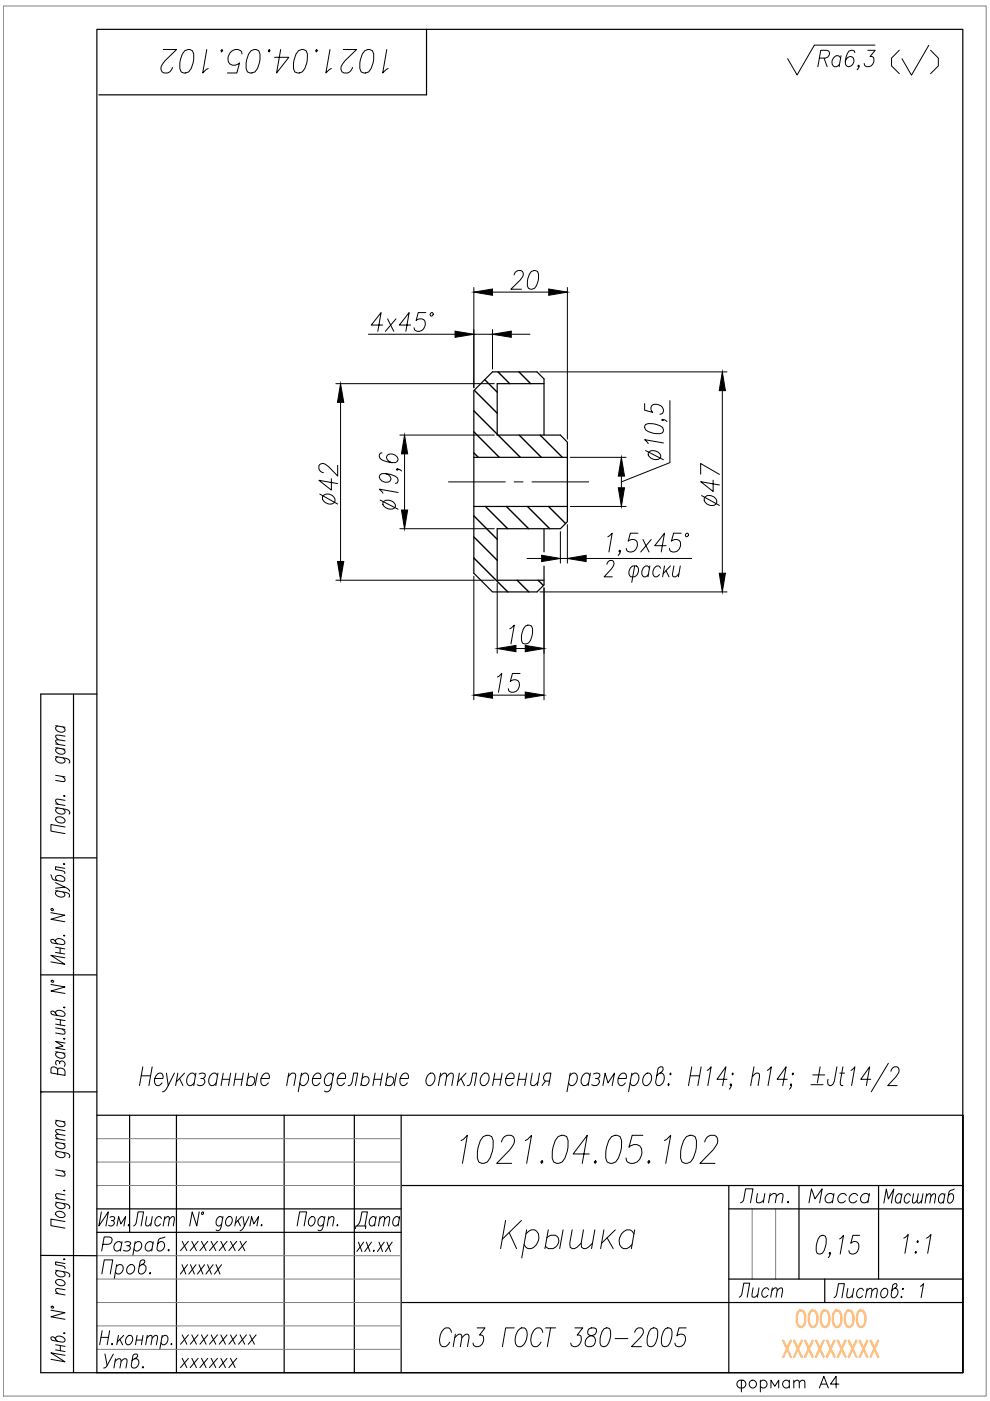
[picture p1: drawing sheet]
<svg xmlns="http://www.w3.org/2000/svg" width="210mm" height="297mm" viewBox="0 0 210 297" stroke-linecap="round" stroke-linejoin="round" font-family="sans-serif">
<!-- layer: Text -->
<g fill="none" stroke="#000" stroke-width=".21">
<path d="M185.5 9.6h-12.8l-3.7 6.3-2-3.5M128.7 119.7v-.2a.86 .86 0 0 1 1.3-.5 1.25 1.25 0 0 1-.4 1.7l-1.5 1.6h1.7M134.6 120l-.7 3.5M137.8 120l-.4 2.3M140.9 120l-.4 2.3M142.1 120l-1.5 1.6M142.9 120l-.3 2.1 .6 .2 .7-.7M144.2 120l-.4 2.3M133.9 120.2l.3-.2h.7a1.35 1.35 0 0 1 .3 1.6 1.35 1.35 0 0 1-1.4 .7 1.38 1.38 0 0 1 .1-2.1zM137.7 120.5l-.4-.5a1.34 1.34 0 0 0-1.1 .9 1.34 1.34 0 0 0 .3 1.4h.4l.6-.5M140.1 120.5l-.5-.5a1.34 1.34 0 0 0-1.1 .9 1.34 1.34 0 0 0 .4 1.4h.3l.6-.5M141.2 121l.6 1.3"/>
<path d="M11.8 158.5l2 .4M11.8 157.7l2 .4M11.8 153.9l2 .3M12.2 158.6l-.4 .3a1.18 1.18 0 0 0 2 .7v-.3l-.4-.5M12.2 153.9l-.4 .4a1.18 1.18 0 0 0 2 .6v-.3l-.4-.5M13.8 157.1l-1.9-.2-.1 .3 .6 .6M13.8 156.1l-1.9-.2-.1 .3 .6 .6M11.8 171.2l2.7 .6a.5 .5 0 0 1 .1 .8M11.8 160.4l2.7 .6a.5 .5 0 0 1 .1 .8M11.8 170.4l2 .4M11.8 164.4l2 .3M11.9 173.3a1.22 1.22 0 0 1 1.9 .9 1.18 1.18 0 0 1-2-.7z"/>
<path d="M12.2 171.3l-.4 .3a1.18 1.18 0 0 0 2 .7v-.3l-.4-.5M12.2 160.5l-.4 .3a1.18 1.18 0 0 0 2 .7v-.3l-.4-.5M13.2 164.6l.6 .6-.2 .5-1.8-.2M13.5 168.7l.3 .1zM13.8 175.3l-3-.5v1.4l3 .5M13.8 169.7l-1.9-.2-.1 .4 .6 .6M10.8 193.5l2.9 .5-2.9 .9 2.9 .5M10.8 185.5a1.33 1.33 0 0 0 .7 1.1l1.7 .3 .4-.1 .1-.2a1.17 1.17 0 0 0-1.9-.7v.3l.4 .5M10.9 192.7h.4v.3h-.4zM11.8 199.6v-.3a1.17 1.17 0 0 1 1.9 .7l-.1 .2-.4 .1-2.1-.4-.3-.3 .1-.4a.84 .84 0 0 1 1 .7l.3 .2M11.8 188.8l2.7 .6a.52 .52 0 0 1 .1 .8M11.8 187.1l1.9 1-1.9 .2"/>
<path d="M12.2 188.9a.5 .5 0 0 0-.4 .3 .5 .5 0 0 0 .1 .5 1.26 1.26 0 0 0 1.8 .2v-.3l-.4-.5M13.5 198.4l.1-.1 .1 .1zM13.5 183.2l.1-.1 .1 .1zM13.7 188.1a1.13 1.13 0 0 1 1 .9M13.7 184.1l-1.9-.3v.6l1.8 .4 .1 .4M10.8 208.7l3 .6-3 .8 3 .5M10.9 207.9h.4v.3h-.4zM11.8 200.8l1.9 .4M11.8 201.9l1.9 .4M11.8 214.9v-.4a1.18 1.18 0 0 1 2 .7l-.6 .3-2.1-.4-.3-.3v-.3l.2-.1a.88 .88 0 0 1 .9 .7l.3 .2M11.8 217.9l2 .4M11.8 216l2 .4"/>
<path d="M11.8 217.1l2 .4M12.7 201v1.1M12.8 216.2v1.1M13.2 218.2l.6 .6-.2 .4-1.8-.2M13.5 213.6h.3l-.2 .1zM13.7 203.1l-2.9-.6 2.9 1.9-2.9-.5M11.8 237.5l2 .3M11.8 223l2 .3M12.2 237.6l-.4 .3a1.18 1.18 0 0 0 2 .6v-.2l-.4-.5M12.2 226.8a.78 .78 0 0 0-.6-.6 .78 .78 0 0 0-.8 .4v.9l3 .5v-.9a.87 .87 0 0 0-.7-.6 .87 .87 0 0 0-.9 .3v.9M12.2 223.1l-.4 .3a1.18 1.18 0 0 0 2 .6v-.3l-.4-.4M12.6 225.2a.61 .61 0 0 1 .7-.3 .61 .61 0 0 1 .5 .5l-.2 .7"/>
<path d="M12.6 225.5l-.1-.5-.6-.1-.1 .3 .1 .6M13.5 220.2l.3 .1h-.2zM13.8 239.7l-1.9-.2-.1 .4 .6 .6M13.8 221.1l-2-.3 1.6 1-1.6 .4 2 .3M29.9 228.1h2M30.3 226.2l-.7 4M32.3 226.2l-.7 4M32.8 228.7h1.7a.74 .74 0 0 0-.1-1 .74 .74 0 0 0-1 0 1.59 1.59 0 0 0-.1 2.5h.4l.7-.6M35.3 227.5l.4 2.7 1.3-2.7M35.7 230.2a1.52 1.52 0 0 1-1.3 1.3M37.7 227.5l-.5 2.7M38.1 228.7l.7 1.5"/>
<path d="M39.1 227.5l-1.7 1.9M41.4 228.1l-.4-.6a1.53 1.53 0 0 0-1.3 2.3l.4 .4h.4l.7-.6M41.5 227.5l-.4 2.7M42.2 227.7l.5-.2 .8 .2v.4l-.2 .4-.3 .2h-.4M43 228.7l.4 .3a.96 .96 0 0 1-.6 1.2h-.6l-.4-.2M46.1 228.1l-.5-.6a1.53 1.53 0 0 0-1.2 2.3l.4 .4h.4l.6-.6M46.2 227.5l-.5 2.7M47.1 228.8h1.6M47.3 227.5l-.4 2.7M48.9 227.5l-.5 2.7M49.8 228.8h1.6M50 227.5l-.4 2.7"/>
<path d="M51.6 227.5l-.5 2.7M52.5 228.7a.85 .85 0 0 1 1.3-.3 .85 .85 0 0 1-.1 1.4l-.4 .4h-.6l-.4-.4M52.7 227.5l-.4 2.7M54.6 227.5l-.5 2.7M55.4 228.7h1.7a.74 .74 0 0 0-.2-1 .74 .74 0 0 0-.9 0 1.59 1.59 0 0 0-.2 2.5h.4l.7-.6M61.1 228.3l.8-.8h.5l.2 .2 .1 .4-.4 2.1M61.2 227.5l-.4 2.7M63.8 228.1l.7-.6h.4a1.53 1.53 0 0 1 .4 1.6 1.53 1.53 0 0 1-1.3 1.1l-.4-.6M63.9 227.5l-.7 4M66.3 228.7h1.7a.73 .73 0 0 0-.2-1 .73 .73 0 0 0-.9 0 1.59 1.59 0 0 0-.2 2.5h.4l.7-.6M70.6 228.1a.74 .74 0 0 0-1.2-.4 1.58 1.58 0 0 0-.1 2.5h.4l.7-.6M70.7 227.5l-.5 3-.2 .6a.76 .76 0 0 1-1.2 .2"/>
<path d="M71.5 228.7h1.7a.73 .73 0 0 0-.1-1 .73 .73 0 0 0-1 0 1.59 1.59 0 0 0-.1 2.5h.4l.7-.6M73.8 230.2l.6-.2 .3-.6 .3-1.9h.8l-.4 2.7M76.8 228.7a.8 .8 0 0 1 1.1-.4 .8 .8 0 0 1 .3 1.1 .98 .98 0 0 1-1.5 .6l-.1-.2M77 227.5l-.5 2.7M79.3 228.8h1.5M79.5 227.5l-.4 2.7M81.1 227.5l-.5 2.7M82 228.7a.86 .86 0 0 1 1.3-.3 .86 .86 0 0 1-.1 1.4l-.5 .4h-.5l-.4-.4M82.2 227.5l-.4 2.7M84.1 227.5l-.5 2.7M84.8 228.7h1.8a.74 .74 0 0 0-.2-1 .74 .74 0 0 0-1 0 1.59 1.59 0 0 0-.1 2.5h.4l.7-.6M91 227.7l.7-.2a1.53 1.53 0 0 1 .4 1.6 1.53 1.53 0 0 1-1.3 1.1 1.56 1.56 0 0 1 .2-2.5z"/>
<path d="M93.3 228.3l.8-.8 .6 .2v.6l-.3 1.9M93.4 227.5l-.5 2.7M94.7 228.3l.9-.8 .5 .2v.6l-.3 1.9M97.4 227.5l-.5 2.7M97.8 228.7l.7 1.5M98.8 227.5l-1.7 1.9M99 230.2l.6-.2 .3-.6 .3-1.9h.9l-.5 2.7M102.5 227.7l.7-.2a1.53 1.53 0 0 1 .4 1.6 1.53 1.53 0 0 1-1.3 1.1 1.59 1.59 0 0 1 .2-2.5zM104.7 228.8h1.5M104.9 227.5l-.5 2.7M106.5 227.5l-.5 2.7M107.3 228.7h1.7a.73 .73 0 0 0-.2-1 .73 .73 0 0 0-.9 0 1.59 1.59 0 0 0-.2 2.5h.4l.7-.6"/>
<path d="M109.9 228.8h1.6M110.1 227.5l-.4 2.7M111.7 227.5l-.5 2.7M112.8 227.5l-.3 1.9 .1 .6 .2 .2h.4l.9-.8M114.4 227.5l-.5 2.7M115.7 229.2l-.8 1M116.5 229.2h-.8a.92 .92 0 0 1-.5-.9 .92 .92 0 0 1 .8-.8h.8l-.5 2.7M120.8 228.1l.7-.6h.4a1.53 1.53 0 0 1 .4 1.6 1.53 1.53 0 0 1-1.3 1.1l-.4-.6M120.9 227.5l-.7 4M125.1 228.1l-.5-.6a1.53 1.53 0 0 0-1.2 2.3l.3 .4h.4l.7-.6M125.2 227.5l-.5 2.7M125.8 227.7l.5-.2 .8 .2 .1 .4-.2 .4-.8 .2"/>
<path d="M126.7 228.7l.3 .3a.96 .96 0 0 1-.6 1.2h-.6l-.4-.2M127.8 230.2l.5-2.7 .6 2.1 1.4-2.1-.5 2.7M131.1 228.7h1.7a.73 .73 0 0 0-.2-1 .73 .73 0 0 0-.9 0 1.59 1.59 0 0 0-.2 2.5h.4l.7-.6M133.9 228.1l.6-.6h.5a1.54 1.54 0 0 1 .4 1.6 1.54 1.54 0 0 1-1.3 1.1l-.5-.6M134 227.5l-.7 4M136.9 227.7l.8-.2a1.53 1.53 0 0 1 .4 1.6 1.53 1.53 0 0 1-1.3 1.1 1.59 1.59 0 0 1 .1-2.5zM139.9 227.5h.4a1.53 1.53 0 0 1 .5 1.6 1.53 1.53 0 0 1-1.3 1.1l-.3-.2-.2-.6 .5-2.8 .5-.4h.4l.2 .2a1.19 1.19 0 0 1-1 1.3l-.4 .4M141.8 229.8l.1 .2-.2 .2-.1-.2zM142.2 227.5l.1 .2-.2 .2-.1-.2zM146.3 228.1h2M146.7 226.2l-.7 4M148.7 226.2l-.7 4"/>
<path d="M150 226.9l.8-.7-.7 4M154.1 228.8h-2.1l1.9-2.6-.7 4M155.1 230l-.2 .2-.1-.2 .2-.2a.97 .97 0 0 1-.4 1.1M155.4 227.5l.1 .2-.2 .2-.1-.2zM159.5 228.3l.8-.8h.5l.2 .2-.3 2.5M159.9 226.2l-.7 4M162.7 226.9l.8-.7-.7 4M166.9 228.8h-2.1l1.9-2.6-.7 4M167.8 230l-.1 .2-.1-.2 .1-.2a.97 .97 0 0 1-.3 1.1M168.1 227.5l.1 .2-.1 .2-.1-.2zM171.9 230h2.6M172.3 227.9h2.6"/>
<path d="M173.9 226.2l-.6 3.4M177.4 226.2l-.5 3-.4 .8-.3 .2-.6-.2v-1.2M178.1 227.5h1M178.7 226.2l-.6 3.2 .1 .6 .5 .2M180.4 226.9l.9-.7-.7 4M184.6 228.8h-2.1l1.9-2.6-.7 4M188.3 225.4l-3.6 6.1M188.9 227.1a.93 .93 0 0 1 .6-.8 .93 .93 0 0 1 1 .3 1.64 1.64 0 0 1-.5 1.7l-1.8 1.9h2M11.8 254.9l2.7 .5a.5 .5 0 0 1 .1 .9M11.8 244.1l2.7 .5a.5 .5 0 0 1 .1 .8M11.8 254.1l2 .3M11.8 248l2 .4"/>
<path d="M11.8 242.2l2 .3M11.8 241.4l2 .3M11.9 257a1.22 1.22 0 0 1 1.9 .8 1.18 1.18 0 0 1-2-.6zM12.2 255l-.4 .3a1.18 1.18 0 0 0 2 .6v-.3l-.4-.5M12.2 244.1l-.4 .4a1.18 1.18 0 0 0 2 .6v-.3l-.4-.5M12.2 242.3l-.4 .3a1.18 1.18 0 0 0 2 .6v-.3l-.4-.5M13.2 248.3l.6 .6-.2 .4-1.8-.2M13.5 252.4h.3l-.2 .1zM13.8 259l-3-.5v1.4l3 .5M13.8 253.3l-1.9-.2-.1 .5 .6 .6M13.8 240.7l-1.9-.2-.1 .4 .6 .6M21.5 256.9l-.5 3 2-3-.5 3"/>
<path d="M23.3 258.1l.4-.2 .6 .2-.1 .6-.6 .1M23.9 258.8l.3 .3a.73 .73 0 0 1-.3 .8 .73 .73 0 0 1-.9-.1M24.8 259.9l.4-2 .4 1.6 1-1.6-.3 2M42.2 256.9l-.5 3-.9-3-.6 3M42.8 257h.3l.1 .2-.3 .3-.1-.1zM47.2 258.4l-.4-.5a1.15 1.15 0 0 0-.9 .8 1.15 1.15 0 0 0 .3 1.2h.3l.5-.4M47.3 257.9l-.6 2.7a.56 .56 0 0 1-.9 .2M48.3 258.1l.6-.2a1.16 1.16 0 0 1 .3 1.2 1.16 1.16 0 0 1-1 .8 1.2 1.2 0 0 1 .1-1.8zM50.2 257.9l-.4 2M50.4 258.8l.6 1.1M51.2 257.9l-1.3 1.5M51.5 257.9l.3 2 1-2"/>
<path d="M51.8 259.9a1.23 1.23 0 0 1-.9 1M53 259.9l.3-2 .5 1.6 1-1.6-.3 2M55.4 259.8l.1-.1 .1 .1-.2 .1zM63 259.9l.5-3h1.5l-.5 3M65.6 258.4l.5-.5h.3a1.14 1.14 0 0 1 .3 1.3 1.14 1.14 0 0 1-.9 .7 1.06 1.06 0 0 1-.2-1.5zM68.8 258.4l-.4-.5a1.15 1.15 0 0 0-.9 .8 1.15 1.15 0 0 0 .3 1.2h.3l.5-.4M68.9 257.9l-.6 2.7a.53 .53 0 0 1-.9 .2M69.6 258.5l.7-.6 .5 .2-.3 1.8M69.7 257.9l-.3 2M71.4 259.8l.2-.1v.1l-.1 .1zM10.8 277.8l3 .5-3 .9 3 .5M10.9 277h.4v.3h-.4z"/>
<path d="M11.8 269.3l2.7 .6 .3 .4-.2 .4M11.8 274.2l2 .4M11.9 271.4a1.22 1.22 0 0 1 1.9 .9 1.18 1.18 0 0 1-2-.7zM12.2 269.4l-.4 .3a1.18 1.18 0 0 0 2 .7v-.3l-.4-.5M13.5 267h.3l-.2 .1zM13.8 273.5l-1.9-.3-.1 .5 .6 .6M13.8 267.9l-2-.4v.6l1.8 .5 .2 .4M21.6 270.1l.5-3h1.8l-.5 3M21.8 263.8h1.2a.81 .81 0 0 0 .7-.7 .81 .81 0 0 0-.5-.8h-1.1l-.5 2.9M24.7 268.5a.8 .8 0 0 1 1-.3 .8 .8 0 0 1 .4 1.1 .86 .86 0 0 1-.7 .8 .86 .86 0 0 1-.9-.4M24.8 268.1l-.6 3M25.8 263.7a.86 .86 0 0 0-1-.4 .86 .86 0 0 0-.6 .8 .79 .79 0 0 0 .3 1.1 .79 .79 0 0 0 1.1-.4"/>
<path d="M25.9 263.2l-.4 2M26.5 263.4a.77 .77 0 0 1 1.2 .3l-.5 .4h-.3M27.1 268.5a.79 .79 0 0 1 1.1-.3 .79 .79 0 0 1 .3 1.1 .83 .83 0 0 1-.8 .8 .83 .83 0 0 1-.9-.8zM27.2 264.1l.4 .3a.69 .69 0 0 1-.5 .8l-.9-.1M28.6 263.7a.78 .78 0 0 1 .7-.5 .78 .78 0 0 1 .7 .5 1.08 1.08 0 0 1-.2 1.2 1.08 1.08 0 0 1-1.2 .2l-.2-.3M28.7 263.2l-.5 3M30.1 268.1a.88 .88 0 0 1 .9 .6 .88 .88 0 0 1-.3 1 .77 .77 0 0 1-1.3 .1l-.1-.3 .4-2.1 .4-.3h.4l.2 .4-.2 .3-1 .7M31.7 270l.1-.2 .1 .2-.1 .1zM32.4 263.7a.86 .86 0 0 0-.9-.4 .86 .86 0 0 0-.7 .8 .78 .78 0 0 0 .4 1.1 .78 .78 0 0 0 1-.4M32.5 263.2l-.3 2M35 262.3l-1 .3-.4 .4-.3 2a1 1 0 0 0 1.4-.1 1 1 0 0 0 0-1.4v-.1a.82 .82 0 0 0-1.2 .3M173.8 262.1l.5-.2 .7 .2a4 4 0 0 1-.6 3.6l-.5 .2-.7-.2a4 4 0 0 1 .6-3.6z"/>
<path d="M176.1 265.7l-.2 .2-.1-.2 .1-.2a.95 .95 0 0 1-.3 1.1M178 262.7l.8-.8-.7 4M182.3 261.9h-1.5l-.4 1.7a.97 .97 0 0 1 1.7 .2 1.45 1.45 0 0 1-.3 1.6 1.45 1.45 0 0 1-1.6 .3l-.2-.6M191.6 262.5l1-.8-.7 4M194 265.5l.2-.2 .1 .2-.2 .2zM194.6 263.1l.1 .2-.2 .2-.1-.2zM196.5 262.5l.9-.8-.7 4M11.8 283.9v-.3a1.18 1.18 0 0 1 2 .7l-.6 .3-2.1-.4-.3-.4v-.3h.2a.88 .88 0 0 1 .9 .6l.3 .3M11.8 285.1l2 .4M11.8 286.2l2 .4M12.8 285.3v1.1M13.5 282.6l.3 .1-.2 .1z"/>
<path d="M13.8 287.4l-3-.6 3 1.9-3-.5M21.4 283.5h1.6M21.7 282.1l-.6 3M23.2 282.1l-.5 3M25.1 283.1l-.3 2M26.2 283.1l-1.3 1.4M26.8 283.5a.69 .69 0 0 1 1.1-.2 1.19 1.19 0 0 1-.9 1.8 .99 .99 0 0 1-.2-1.6zM29.1 283.1l-.4 2M30.3 283.1l-.3 2M31.1 283.7l.7-.6 .4 .2-.2 1.8M31.2 283.1l-.3 2M32.3 283.7l.6-.6 .5 .2-.2 1.8"/>
<path d="M34.3 283.5l.6-.4h.3a1.13 1.13 0 0 1 .3 1.3 1.13 1.13 0 0 1-1 .7l-.4-.4M34.4 283.1l-.5 3"/>
</g>
<!-- layer: 0 -->
<g fill="none" stroke="#000" stroke-width=".25">
<path d="M20.5 6.2h183.6v284.8h-183.6zM90.4 6.2v13.9h-69.4M100.5 97h19.8M115.3 92.2v-11.9l-1.4-1.5h-9.5l-3.9 4v38.7l3.9 4h9.5l1.4-1.5v-4M115.3 81.3h-9.9v10.9h13.4l1.5 1.5v16.9l-1.5 1.5h-13.4v10.9h9.9M100.5 107.4h19.8M115.3 112.1v4.9M15.6 147.2v143.8M20.5 147.2h-11.9v143.8h195.5M8.6 181.9h11.9M8.6 206.7h11.9M8.6 231.5h.1"/>
<path d="M8.6 231.5h11.9M20.5 236.5h183.6M27.5 236.5v24.8M37.4 236.5v54.5M60.2 236.5v54.5M75.1 236.5v54.5M85.1 236.5v54.5M20.5 256.3h64.6M85.1 251.4h119M154.5 251.4v39.6M154.5 256.3h49.6M169.4 251.4v19.8"/>
<path d="M186.3 251.4v19.8M8.6 266.2h11.9M20.5 261.3h64.6M85.1 276.2h119M154.5 271.2h49.6M204.1 291v-54.5v54.5"/>
</g>
<!-- layer: Slim -->
<path d="M.7 1.3h208.4v294.7h-208.4zM20.5 246.4h64.6M20.5 241.4h64.6M20.5 251.4h64.6M159.5 256.3v14.9M164.5 256.3v14.9M20.5 271.2h64.6M20.5 266.2h64.6M20.5 276.2h64.6M20.5 286.1h64.6M20.5 281.1h64.6" fill="none" stroke="#808080" stroke-width=".21"/>
<!-- layer: Wide -->
<g fill="none" stroke="#ffbf7f" stroke-width=".51">
<path d="M166.1 284.2l1.6 3.5M167.7 284.2l-1.6 3.5M168.4 284.2l1.6 3.5M170 284.2l-1.6 3.5M170.7 284.2l1.6 3.5M172.3 284.2l-1.6 3.5M173 284.2l1.6 3.5M174.6 284.2l-1.6 3.5M175.3 284.2l1.6 3.5M176.9 284.2l-1.6 3.5M177.6 284.2l1.7 3.5M179.3 284.2l-1.7 3.5"/>
<path d="M179.9 284.2l1.7 3.5M181.6 284.2l-1.7 3.5M182.3 284.2l1.6 3.5M183.9 284.2l-1.6 3.5M184.6 284.2l1.6 3.5M186.2 284.2l-1.6 3.5"/>
</g>
<!-- layer: Ax -->
<path d="M95.1 102.2h12M109 102.2h1.9M112.8 102.2h12" fill="none" stroke="#000" stroke-width=".21"/>
<!-- layer: Hatch -->
<g fill="none" stroke="#000" stroke-width=".3">
<path d="M105.6 78.8l2.5 2.5M110 78.8l2.5 2.5M100.5 96l.9 1M100.5 91.5l5.4 5.5M100.5 87.1l4.9 5M100.5 82.7l4.9 4.9M102.8 80.5l2.6 2.6M105.6 92.2l4.7 4.8M110.1 92.2l4.7 4.8M114.5 92.2l4.7 4.8M100.5 118.3l7.2 7.2M100.5 113.8l4.9 5"/>
<path d="M100.5 109.4l4.9 4.9M102.9 107.4l4.7 4.7M107.4 107.4l4.7 4.7M111.8 107.4l4.8 4.7M116.3 107.4l3.6 3.6M109.6 123l2.5 2.5M114.1 123l1.1 1.1"/>
</g>
<!-- layer: Dim -->
<g fill="none" stroke="#000" stroke-width=".21">
<path d="M109 58.3a1.07 1.07 0 0 1 .8-.9 1.07 1.07 0 0 1 1.1 .3 1.55 1.55 0 0 1-.7 1.7l-1.9 1.9h2.3M112.7 57.6l.5-.2 .8 .2a3.6 3.6 0 0 1-.7 3.5l-.5 .2-.8-.2a3.6 3.6 0 0 1 .7-3.5zM78.1 70.9h18.4M81.1 68.9h-2.4l2.1-2.6-.7 4M82.2 67.6l1.3 2.7M84 67.6l-2.3 2.7M87.1 68.9h-2.4l2-2.6-.7 4M90.3 66.3h-1.6l-.5 1.7a1.11 1.11 0 0 1 1.5-.3 1.11 1.11 0 0 1 .4 1.4 1.3 1.3 0 0 1-.9 1.1 1.3 1.3 0 0 1-1.3-.3l-.1-.4M100.5 61v21.2M100.5 70.9h3.9M104.4 69.9v8.3M104.4 61.9h11.9"/>
<path d="M108.4 70.9h4M114.5 78.8h39.6M120.3 61v32.1M71.2 81.3h33.6M71.6 98.7v2.2l-1.9-1.9a1.4 1.4 0 0 0-1.9-.5l-.2 .3a1.18 1.18 0 0 0 1 1.4M72.2 85.3v33.7M81 96l-.4 .1-.2 .4 .2 .7a5.3 5.3 0 0 0 3.2 .9l.4-.2 .2-.4a1.45 1.45 0 0 0-2.3-1l-.2 .4a1.27 1.27 0 0 0 1.2 1.2M84.2 99.4l.2 .2-.2 .1-.2-.2a.97 .97 0 0 1 1.2 .4M84.8 92.2h20M85.8 96.2v11.9M120.9 97h11.8M136.7 85.6v1.4l1.7 .4a1 1 0 0 1 .2-1.7 1.58 1.58 0 0 1 2.1 1.5l-.2 .5-.6 .1"/>
<path d="M136.9 90a4 4 0 0 1 3.6 .6l.2 .5-.2 .7a4 4 0 0 1-3.6-.7l-.2-.4zM136.9 95.5l3.8 2M137.6 95.8a1.76 1.76 0 0 1 2.5 .7v.4a1.53 1.53 0 0 1-1.6 .5 1.53 1.53 0 0 1-1.1-1.3zM140.5 88.9l.2 .2-.2 .1-.2-.2a.93 .93 0 0 1 1.1 .4M140.7 93.9l-4-.7 .7 .9M142 84.9v13.2l-10.3 4.1M153.1 82.8v38.7M67.8 104.8l3.8 2.1M68.6 105.1a1.53 1.53 0 0 1 1.6-.2 1.53 1.53 0 0 1 .8 1.4 1.48 1.48 0 0 1-1.6 .5 1.48 1.48 0 0 1-1-1.5zM70.3 101.5v2.4l-2.7-2.1 4 .7M80.6 106l3.8 2M81.4 106.3a1.6 1.6 0 0 1 2.4 1.1 1.53 1.53 0 0 1-1.6 .5 1.53 1.53 0 0 1-1-1.3z"/>
<path d="M81.8 100.4a1.08 1.08 0 0 1 .9 1.6 1.47 1.47 0 0 1-2.3-1l.2-.4a3.7 3.7 0 0 1 3.6 .7l.2 .7-.2 .4-.4 .1M84.4 104.4l-4-.7 .8 .9M84.8 112.1h20M111.7 118.4h3.1M118.8 112.7v6.7M118.8 118.4h1.5M120.3 111.2v8.2M120.9 107.4h11.8M124.3 118.4h22.3M128.9 113.8l.9-.7-.7 3.9M131.5 116.8l-.2 .2-.1-.2 .2-.2a.85 .85 0 0 1-.4 1.2M131.7 100.9v2.5"/>
<path d="M135.3 113.1h-1.6l-.5 1.6a1.12 1.12 0 0 1 1.4-.2 1.12 1.12 0 0 1 .5 1.4 1.3 1.3 0 0 1-.9 1.1 1.3 1.3 0 0 1-1.3-.4l-.1-.3M136.3 114.4l1.3 2.6M138.1 114.4l-2.2 2.6M141.2 115.7h-2.4l2.1-2.6-.7 3.9M144.4 113.1h-1.6l-.4 1.6a1.11 1.11 0 0 1 1.4-.2 1.11 1.11 0 0 1 .4 1.4 1.3 1.3 0 0 1-.8 1.1 1.3 1.3 0 0 1-1.4-.4l-.1-.3M148.6 100.5v-2.2l3.9 2.3M148.7 105.1l3.8 2.1M149.5 105.4a1.54 1.54 0 0 1 1.6-.2 1.54 1.54 0 0 1 .9 1.4 1.48 1.48 0 0 1-1.7 .5 1.48 1.48 0 0 1-1-1.5zM151.2 101.8v2.4l-2.6-2.1 3.9 .7M71.2 123h33.6M100.5 122.2v26.2M105.4 123.6v14.9"/>
<path d="M108.1 133.3l.9-.8-.7 4M109.4 137.5h2M111.4 132.7l.5-.2 .8 .2a3.7 3.7 0 0 1-.6 3.6l-.6 .2-.7-.2a3.6 3.6 0 0 1 .6-3.6zM114.5 125.5h39.6M115.3 124.6v23.8M104.4 147.4h7M105.5 143.6l.9-.8-.7 4M110.3 142.8h-1.6l-.5 1.7a1.1 1.1 0 0 1 1.4-.3 1.1 1.1 0 0 1 .5 1.4 1.3 1.3 0 0 1-.9 1.1 1.3 1.3 0 0 1-1.3-.3l-.1-.4"/>
<circle cx="91.5" cy="66.7" r=".35"/>
<circle cx="145.6" cy="113.4" r=".35"/>
</g>
<g fill="#000" stroke="#000" stroke-width=".21">
<path d="M96.5 70.2l4 .7-4 .6zM100.5 61.9l3.9-.6v1.3zM104.4 70.9l4-.7v1.3zM116.3 61.3l4 .6-4 .7zM72.2 81.3l.7 4h-1.3zM85.8 92.2l.6 4h-1.3zM153.1 78.8l.7 4h-1.3zM71.6 119h1.3l-.7 4zM85.1 108.1h1.3l-.6 4zM114.8 117.7l4 .7-4 .7zM120.3 118.4l4-.7v1.4zM131.7 97l.7 3.9h-1.3z"/>
<path d="M131.1 103.4h1.3l-.7 4zM105.4 137.5l4-.7v1.4zM111.4 136.8l3.9 .7-3.9 .7zM152.5 121.5h1.3l-.7 4zM100.5 147.4l3.9-.7v1.3zM111.4 146.7l3.9 .7-3.9 .6z"/>
</g>
<text font-size="12.3" x="104.8" y="267.8">Крышка</text>
<text font-size="10.1" x="96.7" y="248">1021.04.05.102</text>
<g font-size="8.8">
<text x="32.8" y="16.6">1021.04.05.102</text>
<text x="187.7" y="16.9">( )</text>
</g>
<g font-size="7.5">
<text x="172.2" y="15.9">Ra6,3</text>
<text x="92.1" y="286.8">Ст3 ГОСТ 380-2005</text>
</g>
<text font-size="7.1" x="74.1" y="261.8">Дата</text>
<text font-size="7.1" fill="#ffbf7f" x="167.6" y="282.6">OOOOOO</text>
<g font-size="6.6">
<text x="186.3" y="256.5">Масштаб</text>
<text x="20.8" y="291.4">Утв.</text>
<text x="154.9" y="296.3">формат А4</text>
</g>
<g font-size="6.2">
<text x="155.9" y="256.1">Лит.</text>
<text x="170.4" y="256.1">Масса</text>
<text x="27.2" y="261.1">Лист</text>
<text x="155.6" y="276.2">Лист</text>
<text x="175.7" y="276.2">Листов: 1</text>
</g>
<text font-size="5.3" x="74.4" y="266.7">xx.xx</text>
<g font-size="4.9">
<text x="37" y="266.3">xxxxxxx</text>
<text x="37" y="271.3">xxxxx</text>
<text x="37" y="286.1">xxxxxxxx</text>
<text x="37" y="291">xxxxxx</text>
</g>
</svg>
